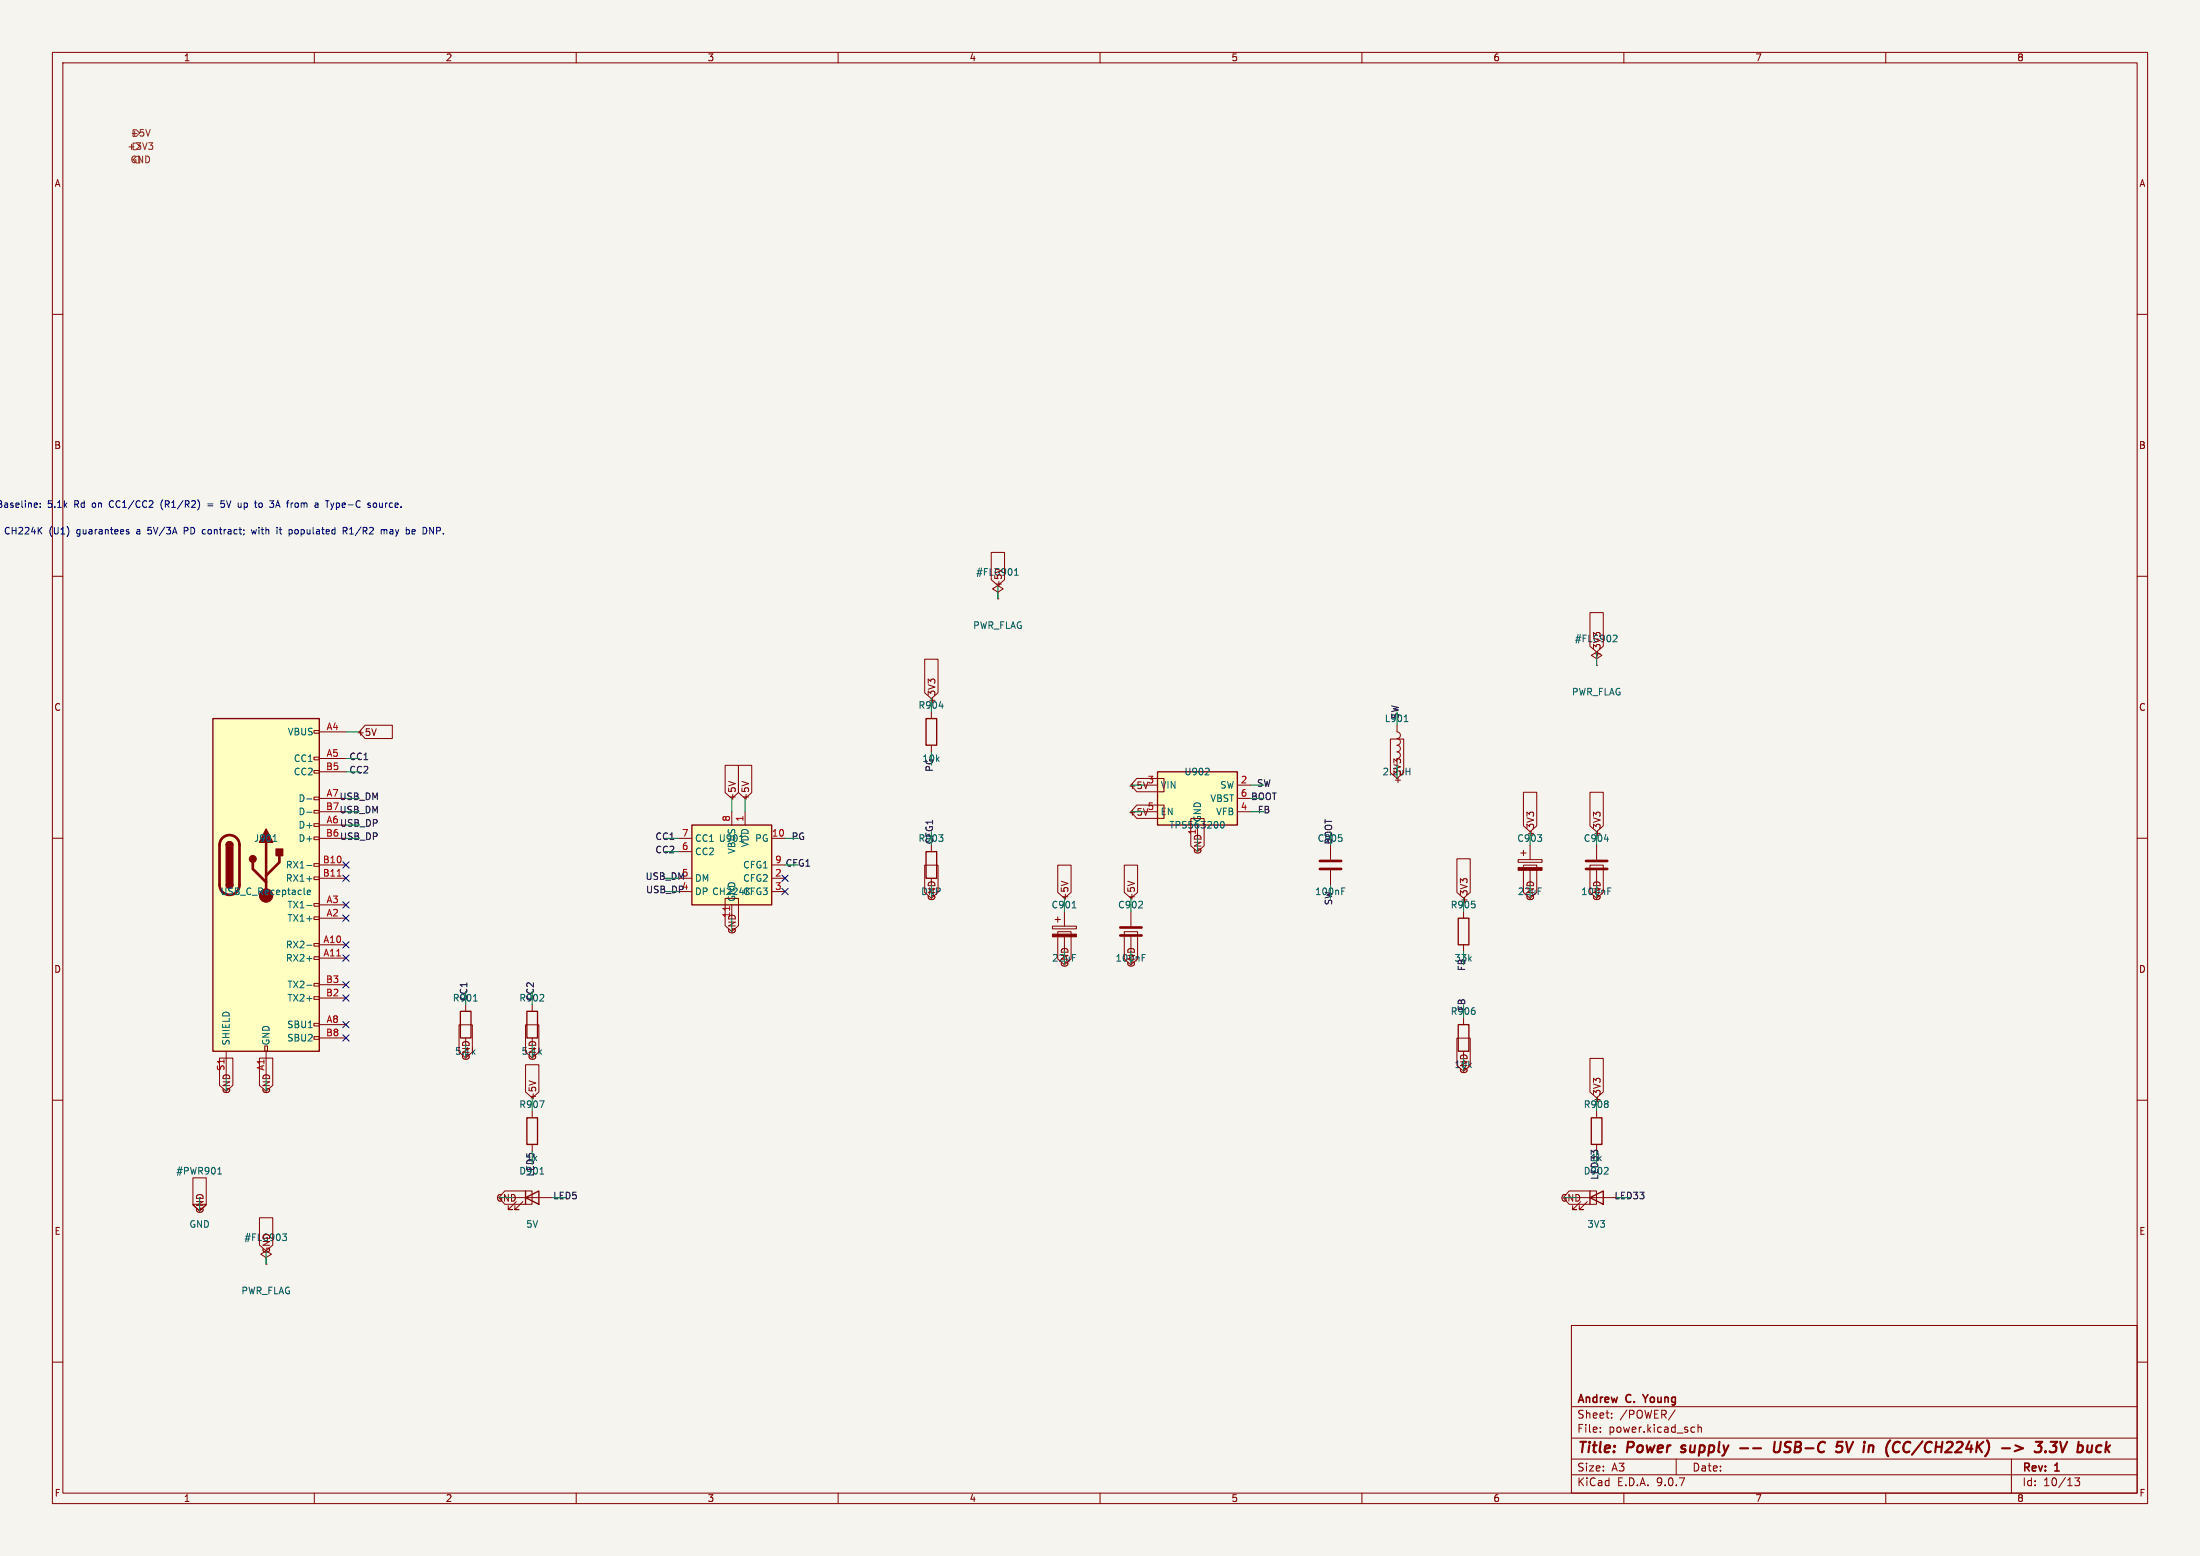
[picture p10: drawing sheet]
<svg xmlns="http://www.w3.org/2000/svg" width="420mm" height="297mm" viewBox="0 0 420 297" stroke-linecap="round" stroke-linejoin="round" font-family="sans-serif">
<path d="M0 0h420v297h-420z" fill="#f5f4ef" stroke="#f5f4ef" stroke-width=".19"/>
<g fill="none" stroke="#840000" stroke-width=".19">
<path d="M10 10h400v277h-400zM12 12h396v273h-396zM60 10v2M110 10v2M160 10v2M210 10v2M260 10v2M310 10v2M360 10v2M10 60h2M408 60h2M10 110h2"/>
<path d="M408 110h2M10 160h2M408 160h2M215.9 174v2.8M215.9 178.8v2.8M10 210h2M408 210h2M300 253h108v32h-108zM10 260h2M300 278.5h108M300 274.5h108M300 268.5h108"/>
<path d="M305.5 273.2v.2M305.5 272.5v.1M307.7 270.5v.2M307.7 269.8v.1M319.8 269.1l-1.3 1.9M320 278.5v3M323.1 272.4l.4 .1M323.5 273.3l-.4 .1M324.2 272.5l.2-.1 .3 .1 .1 .9M324.2 271.9v1.5M384 278.5v6.5M408 260h2"/>
<path d="M60 285v2M110 285v2M160 285v2M210 285v2M260 285v2M300 281.5h108M310 285v2M360 285v2M396.1 282.1h.9l-.5 .6 .4 .1v.6l-.2 .2-.6-.2"/>
</g>
<g fill="none" stroke="#840000" stroke-width=".4">
<path d="M320.9 277.1l.1 .1M321.1 276l-.1 .4M332.2 276.4h1.5M334.7 276.4h1.5M338.8 275.2l-.2 1.6 .2 .3a.66 .66 0 0 0 1-.3l.2-1.6M350.8 275.2h1M350.9 276l.7 .1 .1 .2v.5l-.5 .4h-.4M352.4 275.2l.5 2 .9-2M364.2 275.2a1.2 1.2 0 0 0-.6 1.9h.8M382.2 276.4h1.5M384.7 275.9l1.5 .5-1.6 .6M388.6 275.2h1.3l-.8 .8"/>
<path d="M391.5 275.2h1.2l-.7 .8 .5 .2-.1 .8-.3 .2-.8-.1M393.3 275.2l.4 2 .9-2M402.2 275.2l-.3 2M402.2 276.4l.5 .8M402.8 275.9l-.8 .7"/>
</g>
<path d="M313.6 266.2l.5 .8" fill="none" stroke="#840000" stroke-width=".3"/>
<path d="M213.9 177h4M213.9 178.6h4" fill="none" stroke="#840000" stroke-width=".51"/>
<path d="M218 182.8h.5M218 182.2h.7" fill="none" stroke="#006464" stroke-width=".19"/>
<path d="M40.6 137.2h20.4v63.5h-20.4z" fill="#ffffc2"/>
<g fill="none" stroke="#840000" stroke-width=".19">
<path d="M59.9 139.4h1.1v.6h-1.1zM61 139.7h5M59.9 144.5h1.1v.5h-1.1zM59.9 147.1h1.1v.5h-1.1zM59.9 152.1h1.1v.6h-1.1zM59.9 154.7h1.1v.5h-1.1zM59.9 157.2h1.1v.5h-1.1zM59.9 159.8h1.1v.5h-1.1zM61 144.8h5M61 147.3h5M61 152.4h5M61 154.9h5"/>
<path d="M61 157.5h5M59.9 164.8h1.1v.6h-1.1zM59.9 167.4h1.1v.5h-1.1zM59.9 172.5h1.1v.5h-1.1zM59.9 175h1.1v.5h-1.1zM61 160h5M61 165.1h5M61 167.6h5M61 172.7h5M61 175.3h5M50.5 199.6h.6v1.1h-.6zM59.9 180.1h1.1v.5h-1.1z"/>
<path d="M59.9 182.6h1.1v.5h-1.1zM59.9 187.7h1.1v.5h-1.1zM59.9 190.2h1.1v.6h-1.1zM59.9 195.3h1.1v.5h-1.1zM59.9 197.9h1.1v.5h-1.1zM61 180.3h5M61 182.9h5M61 188h5M61 190.5h5M61 195.6h5M61 198.1h5M88.9 191.8v1.2"/>
<path d="M101.6 191.8v1.2M43.2 200.7v5M50.8 200.7v5M101.6 212.1v1.3M101.6 218.4v1.3M38.1 228.6v1.3h1.3l-1.3 1.2-1.3-1.2h1.3M97.8 228.6h7.6M98.6 229.4l-1.6 1.5h.8h-.8v-.8M99.8 229.4l-1.5 1.5h.8h-.8v-.8M50.8 240l1-.6-1-.6-1 .6 1 .6v1.3M50.8 241.3h.1"/>
</g>
<path d="M40.6 137.2h20.4v63.5h-20.4zM43.2 161.3a.64 .64 0 0 1 .6-.6 .64 .64 0 0 1 .6 .6M43.2 168.9a.64 .64 0 0 0 .6 .6 .64 .64 0 0 0 .6-.6M87.9 193h2v5.1h-2zM100.6 193h2v5.1h-2zM100.6 213.4h2v5h-2zM100.3 228.6l2.6-1.3v2.6zM100.3 227.3v2.6" fill="none" stroke="#840000" stroke-width=".25"/>
<path d="M42.5 160a1.9 1.9 0 0 1 2-.5 1.9 1.9 0 0 1 1.2 1.8v7.6a1.91 1.91 0 0 1-1.9 1.9 1.91 1.91 0 0 1-1.9-1.9v-7.8l.2-.6zM48.3 164.6v1.3l2.5 2.5M50.8 160.8v10.1M53.3 163.3v1.3l-2.5 2.5" fill="none" stroke="#840000" stroke-width=".51"/>
<g fill="#840000" stroke="#840000" stroke-width=".25">
<path d="M43.2 161.3h1.2v7.6h-1.2z"/>
<path d="M43.4 160.8a.64 .64 0 0 1 .7-.1 .64 .64 0 0 1 .3 .6h-1.2z"/>
<path d="M43.2 168.9h1.2a.64 .64 0 0 1-.6 .6 .64 .64 0 0 1-.6-.6z"/>
<path d="M50.8 158.2l1.3 2.6h-2.6z"/>
<path d="M52.7 162.1h1.3v1.2h-1.3z"/>
<circle cx="48.3" cy="164" r=".63"/>
</g>
<circle cx="50.8" cy="170.9" r="1.27" fill="#840000" stroke="#840000" stroke-width=".19"/>
<g fill="none" stroke="#006464" stroke-width=".19">
<path d="M58.6 152.5h.9M58.6 155h.9M52.1 160.6h.8M58.6 165.2h.9M58.6 167.7h.9M58.6 172.8h.9M58.7 170.3l.6-.1-.1-.2-.4-.1-.1 .2v.6h.5M58.6 180.4h.9M58.6 183h.9M58.6 188.1h.9M90.4 191.1h.7M103 210.1h.9l-.6 1.3"/>
<path d="M41.6 224.1h.7M41.8 223l.1-.2v1.3M53.9 235.5h.8l-.4 .5M54.5 236l.2 .3v.3l-.2 .2M103.1 224.1h.7"/>
</g>
<path d="M64.4 167.2h.7" fill="none" stroke="#a90000" stroke-width=".19"/>
<path d="M132.1 157.5h15.2v15.2h-15.2z" fill="#ffffc2"/>
<path d="M176.8 137.2h2v5h-2zM132.1 157.5h15.2v15.2h-15.2zM176.8 162.6h2v5h-2z" fill="none" stroke="#840000" stroke-width=".25"/>
<g fill="none" stroke="#840000" stroke-width=".19">
<path d="M190.5 113l1-.6-1-.6-1 .6 1 .6v1.3M190.5 114.3h.1M177.8 135.9v1.3M139.7 154.9v2.6M142.2 154.9v2.6M177.8 142.2v1.3M129.5 160h2.6M129.5 162.6h2.6M129.5 167.6h2.6M129.5 170.2h2.6M139.7 172.7v2.6M147.3 160h2.6"/>
<path d="M147.3 167.6h2.6M147.3 170.2h2.6M147.3 165.1h2.6M177.8 161.3v1.3M200.9 176.8h4.6v.5h-4.6zM201.4 175.5h1M201.9 175v1M203.2 174v2.8M203.2 178.8v2.8"/>
</g>
<path d="M139.3 173v.7" fill="none" stroke="#a90000" stroke-width=".19"/>
<path d="M193.7 109.8h.7M193.8 108.8l.2-.3v1.3M179.3 134.8h.8M141.2 160.6h.7M204.7 173.3h.7" fill="none" stroke="#006464" stroke-width=".19"/>
<path d="M200.9 178.3h4.6v.5h-4.6z" fill="#840000" stroke="#840000" stroke-width=".19"/>
<path d="M221 147.3h15.2v10.2h-15.2z" fill="#ffffc2"/>
<path d="M221 147.3h15.2v10.2h-15.2zM278.4 175.3h2v5h-2zM278.4 195.6h2v5.1h-2zM303.8 213.4h2v5h-2zM303.5 228.6l2.6-1.3v2.6zM303.5 227.3v2.6" fill="none" stroke="#840000" stroke-width=".25"/>
<g fill="none" stroke="#840000" stroke-width=".19">
<path d="M189.2 105.4h2.6v5.2l-1.3 1.2-1.3-1.2zM303.5 116.9h2.6v6.4l-1.3 1.2-1.3-1.2zM69.7 138.4h5.2v2.6h-5.2l-1.1-1.3zM71.8 139.1l-.4 1.3M176.5 125.8h2.6v6.4l-1.3 1.2-1.3-1.2zM177.7 130l-.5-.4v.8M177.7 129.9l.2-.3h.3l.3 .3M266.7 138.4v1.3a.64 .64 0 0 1 .6 .6 .64 .64 0 0 1-.6 .7 .64 .64 0 0 1 .6 .6 .64 .64 0 0 1-.6 .6M304.7 121.2l-.5-.5v.8M304.7 121l.2-.3h.3l.3 .3M304.8 125.7l1-.6-1-.6-1 .6 1 .6v1.3M304.8 127h.1"/>
<path d="M138.4 146.1h2.6v5.2l-1.3 1.1-1.3-1.1zM139.1 149.2l1.3 .4M141 146.1h2.5v5.2l-1.3 1.1-1.2-1.1zM141.6 149.2l1.3 .4M217 153.7h5.2v2.5h-5.2l-1.1-1.3zM217 148.6h5.2v2.5h-5.2l-1.1-1.2zM218.4 149.9h2.6M218.4 154.9h2.6M219.1 154.3l-.4 1.3M219.1 149.3l-.4 1.2M227.3 156.2h2.6v5.2l-1.3 1.2-1.3-1.2zM228.6 157.5v2.5"/>
<path d="M236.2 149.9h2.6M236.2 154.9h2.6M236.2 152.4h2.6M265.4 141.1h2.6v6.4l-1.3 1.1-1.3-1.1zM266.6 145.3l-.5-.4v.7M266.6 145.1l.2-.2h.3l.3 .2M266.7 142.2a.64 .64 0 0 1 .6 .7 .64 .64 0 0 1-.6 .6 .64 .64 0 0 1 .6 .7 .64 .64 0 0 1-.6 .6v1.3M290.8 151.2h2.6v6.4l-1.3 1.2-1.3-1.2zM292 155.3l.2-.3h.3l.3 .3M292 155.4l-.5-.4v.8M303.5 151.2h2.6v6.4l-1.3 1.2-1.3-1.2zM304.7 155.4l-.5-.4v.8"/>
<path d="M304.7 155.3l.2-.3h.3l.3 .3M138.4 171.5h2.6v5.2l-1.3 1.1-1.3-1.1zM176.5 165.1h2.6v5.2l-1.3 1.2-1.3-1.2zM201.9 177.8h2.6v5.2l-1.3 1.2-1.3-1.2zM201.9 165.1h2.6v5.2l-1.3 1.2-1.3-1.2zM202.6 168.2l1.3 .4M214.6 177.8h2.6v5.2l-1.3 1.2-1.3-1.2zM214.6 165.1h2.6v5.2l-1.3 1.2-1.3-1.2zM215.3 168.2l1.3 .4M254 161.3v2.8M254 166.1v2.8M278.1 163.9h2.6v6.4l-1.3 1.2-1.3-1.2z"/>
<path d="M279.3 168l.2-.3h.3l.3 .3M279.3 168.1l-.5-.4v.8M279.4 174v1.3M289.8 164.1h4.6v.5h-4.6zM290.3 162.8h1M290.8 165.1h2.6v5.2l-1.3 1.2-1.3-1.2zM290.8 162.3v1M292.1 161.3v2.8M292.1 166.1v2.8M303.5 165.1h2.6v5.2l-1.3 1.2-1.3-1.2zM304.8 161.3v2.8M304.8 166.1v2.8"/>
<path d="M87.6 195.6h2.6v5.2l-1.3 1.1-1.3-1.1zM100.3 195.6h2.6v5.2l-1.3 1.1-1.3-1.1zM278.1 198.2h2.6v5.2l-1.3 1.1-1.3-1.1zM279.4 180.3v1.3M279.4 194.3v1.3M41.9 202h2.6v5.2l-1.3 1.1-1.3-1.1zM49.5 202h2.6v5.2l-1.3 1.1-1.3-1.1zM100.3 203.2h2.6v5.2l-1.3 1.2-1.3-1.2zM101 206.3l1.3 .4M303.5 202h2.6v6.4l-1.3 1.2-1.3-1.2zM304.7 206.2l-.5-.4v.8M304.7 206.1l.2-.3h.3l.3 .3"/>
<path d="M304.8 212.1v1.3M304.8 218.4v1.3M36.8 224.8h2.6v5.2l-1.3 1.1-1.3-1.1zM49.5 232.4h2.6v5.2l-1.3 1.2-1.3-1.2zM96.4 227.3h5.2v2.6h-5.2l-1.2-1.3zM299.6 227.3h5.2v2.6h-5.2l-1.2-1.3zM301 228.6h7.6M301.8 229.4l-1.6 1.5h.8h-.8v-.8M303 229.4l-1.5 1.5h.8h-.8v-.8"/>
</g>
<path d="M268.1 137.7h.7M308.5 121.2l.2 .3-.1 .3-.7 .7h.8M230.1 147.9h.7M230.8 146.8v.4M233 157.3l.3-.5a.68 .68 0 0 1 .4 .6 .68 .68 0 0 1-.4 .7l-.3-.5M268.4 147.2h.7M269.1 146.6v1.3M256.1 170.1h.5M256.1 169.5h.7M306.3 160.2h.8M306.9 170.1h.5M306.9 169.5h.7" fill="none" stroke="#006464" stroke-width=".19"/>
<path d="M252 164.3h4M252 165.9h4M302.8 164.3h4M302.8 165.9h4" fill="none" stroke="#840000" stroke-width=".51"/>
<path d="M289.8 165.6h4.6v.5h-4.6z" fill="#840000" stroke="#840000" stroke-width=".19"/>
<path d="M28.4 27.2h.8l-.5 .5M28.7 24.7l-.4 1.3M28.9 27.7l.3 .3v.3l-.3 .2" fill="none" stroke="#725600" stroke-width=".19"/>
<g fill="none" stroke="#009600" stroke-width=".19">
<path d="M190.5 111.8v2.5M66 139.7h2.6M177.8 133.4v2.5M266.7 135.9v2.5M304.8 124.5v2.5M66 144.8h2.6M66 147.3h2.6M139.7 152.4v2.5M142.2 152.4v2.5M177.8 143.5v2.6M238.8 154.9h2.5M238.8 149.9h2.5"/>
<path d="M292.1 158.8v2.5M304.8 158.8v2.5M127 160h2.5M127 162.6h2.5M149.9 160h2.5M203.2 171.5v2.5M215.9 171.5v2.5M254 168.9v2.6M279.4 171.5v2.5M88.9 189.2v2.6M101.6 189.2v2.6M279.4 181.6v2.6"/>
<path d="M279.4 191.8v2.5M101.6 209.6v2.5M101.6 219.7v2.5M304.8 209.6v2.5M50.8 238.8v2.5"/>
</g>
<g fill="none" stroke="#000084" stroke-width=".19">
<path d="M65.4 172.1l1.2 1.2M65.4 179.7l1.2 1.2M65.4 174.7l1.2 1.2M65.4 167l1.2 1.2M65.4 164.5l1.2 1.2M66.6 172.1l-1.2 1.2M66.6 179.7l-1.2 1.2M66.6 174.7l-1.2 1.2M66.6 167l-1.2 1.2M66.6 164.5l-1.2 1.2M149.3 169.6l1.2 1.2M149.3 167l1.2 1.2"/>
<path d="M150.5 169.6l-1.2 1.2M150.5 167l-1.2 1.2M65.4 187.4l1.2 1.2M65.4 182.3l1.2 1.2M65.4 189.9l1.2 1.2M65.4 195l1.2 1.2M65.4 197.5l1.2 1.2M66.6 187.4l-1.2 1.2M66.6 182.3l-1.2 1.2M66.6 189.9l-1.2 1.2M66.6 195l-1.2 1.2M66.6 197.5l-1.2 1.2"/>
</g>
<g fill="none" stroke="#0000c2" stroke-width=".19">
<path d="M7 96l.1 .3-.6 .1M7.1 96.8h-.1M7.7 96.7v.1M7.7 96.1v.1M30.8 95.8l-.1 .4 .1 .8M38 95.8l.1 .4-.1 .8M39.7 96.2h.9M39.7 96.5h.9M42.2 96.7l.1 .1h.5M42.8 95.6h-.6v.6l.1-.1h.5M46 96v.8M46 96.7v.1"/>
<path d="M49.7 96l-.3 .2v.4l.3 .2M51.5 95.6h.8l-.5 .5M52.2 96.2v.5M53 95.6l-.4 1.2M71.4 96.1l.3-.1 .2 .2v.4l-.2 .2h-.3l-.2-.2zM24.3 101.5l.3 .1v.1l-.4 .2M24.3 101.1h.3M28.2 101.8l.2 .1M28.9 100.7h-.6l-.1 .6 .2-.2M35.2 101.3h.5M35.7 100.7h-.5v1.2M38.9 101.1h.3"/>
<path d="M39.2 101.9h-.3M48 101.1l.2 .8 .3-.6 .2 .6 .3-.8M53.3 101.1h.5M53.5 100.7v1l.3 .2M55.7 101.2v.6M56.3 101.2v.6M65.5 101.3h.6l.2-.2-.1-.3-.7-.1v1.2M65.8 101.3l.5 .6M66.7 101.9h.8M67 100.8l-.3 .2M72.8 101.1h.3l.2 .2M73.3 101.3l.2-.2h.3l.1 .8"/>
<path d="M73.3 101.3v.6M78.7 101.9h.5M78.7 101.1h.4l.2 .3-.7 .1M82 100.7l.8 1.2"/>
</g>
<g font-size="2.8" fill="#840000">
<text x="301" y="277.9">Title:</text>
<text x="310.6" y="277.9">Power</text>
<text x="321.8" y="277.9">supply</text>
<text x="341" y="277.9">USB-C</text>
<text x="353.8" y="277.9">5V</text>
<text x="359.8" y="277.9">in</text>
<text x="364.9" y="277.9">(CC/CH224K)</text>
<text x="387.8" y="277.9">-&gt;</text>
<text x="395" y="277.9">3.3V</text>
</g>
<g font-size="2.1" fill="#840000">
<text x="301" y="268.2">Andrew</text>
<text x="310.5" y="268.2">C.</text>
<text x="314.5" y="268.2">Young</text>
<text x="301" y="273.7">File:</text>
<text x="301" y="271">Sheet:</text>
<text x="307.1" y="273.7">power.kicad_sch</text>
<text x="309.2" y="271">/POWER/</text>
<text x="301" y="281.1">Size:</text>
<text x="307.6" y="281.1">A3</text>
<text x="323" y="281.1">Date:</text>
<text x="386" y="281.3">Rev:</text>
<text x="392.4" y="281.3">1</text>
<text x="301" y="283.9">KiCad</text>
<text x="308.7" y="283.9">E.D.A.</text>
<text x="316.3" y="283.9">9.0.7</text>
<text x="386" y="283.9">Id:</text>
<text x="390.1" y="283.9">10/13</text>
</g>
<g font-size="1.8" fill="#840000">
<text x="35" y="11.9">1</text>
<text x="85" y="11.9">2</text>
<text x="135" y="11.9">3</text>
<text x="185" y="11.9">4</text>
<text x="235" y="11.9">5</text>
<text x="285" y="11.9">6</text>
<text x="335" y="11.9">7</text>
<text x="385" y="11.9">8</text>
<text x="10.3" y="35.9">A</text>
<text x="408.3" y="35.9">A</text>
<text x="10.3" y="85.9">B</text>
<text x="408.2" y="85.9">B</text>
<text x="186.3" y="110.1">#FLG901</text>
<text x="191.5" y="112.4" transform="rotate(-90 191.5 112.4)">+5V</text>
<text x="305.8" y="125.7" transform="rotate(-90 305.8 125.7)">+3V3</text>
<text x="10.3" y="135.9">C</text>
<text x="175.2" y="135.5">R904</text>
<text x="178.8" y="134.6" transform="rotate(-90 178.8 134.6)">+3V3</text>
<text x="408.2" y="135.9">C</text>
<text x="68" y="140.7">+5V</text>
<text x="140.7" y="153" transform="rotate(-90 140.7 153)">+5V</text>
<text x="143.2" y="153" transform="rotate(-90 143.2 153)">+5V</text>
<text x="228.3" y="159.5" transform="rotate(-90 228.3 159.5)">1</text>
<text x="293.1" y="160" transform="rotate(-90 293.1 160)">+3V3</text>
<text x="305.8" y="160" transform="rotate(-90 305.8 160)">+3V3</text>
<text x="175.8" y="171">DNP</text>
<text x="204.2" y="172.1" transform="rotate(-90 204.2 172.1)">+5V</text>
<text x="216.9" y="172.1" transform="rotate(-90 216.9 172.1)">+5V</text>
<text x="276.8" y="173.6">R905</text>
<text x="280.4" y="172.7" transform="rotate(-90 280.4 172.7)">+3V3</text>
<text x="139.4" y="175.3" transform="rotate(-90 139.4 175.3)">11</text>
<text x="10.3" y="185.9">D</text>
<text x="408.2" y="185.9">D</text>
<text x="86.8" y="201.5">5.1k</text>
<text x="99.5" y="201.5">5.1k</text>
<text x="277.6" y="204.1">10k</text>
<text x="102.6" y="210.2" transform="rotate(-90 102.6 210.2)">+5V</text>
<text x="302.2" y="211.7">R908</text>
<text x="305.8" y="210.8" transform="rotate(-90 305.8 210.8)">+3V3</text>
<text x="10.3" y="235.9">E</text>
<text x="51.8" y="239.4" transform="rotate(-90 51.8 239.4)">GND</text>
<text x="408.3" y="235.9">E</text>
<text x="10.3" y="285.9">F</text>
<text x="35" y="286.9">1</text>
<text x="85" y="286.9">2</text>
<text x="135" y="286.9">3</text>
<text x="185" y="286.9">4</text>
<text x="235" y="286.9">5</text>
<text x="285" y="286.9">6</text>
<text x="335" y="286.9">7</text>
<text x="385" y="286.9">8</text>
<text x="408.3" y="285.9">F</text>
</g>
<g font-size="1.8" fill="#725600">
<text x="24.2" y="28.8">+3V3</text>
<text x="24.8" y="26.3">+5V</text>
<text x="24.8" y="31.3">GND</text>
</g>
<g font-size="1.8" fill="#0000c2">
<text x="-.8" y="97.1">Baseline:</text>
<text x="9.1" y="97.1">5.1k</text>
<text x="14.3" y="97.1">Rd</text>
<text x="17.9" y="97.1">on</text>
<text x="21.3" y="97.1">CC1/CC2</text>
<text x="31.3" y="97.1">(R1/R2)</text>
<text x="43.2" y="97.1">5V</text>
<text x="46.7" y="97.1">up</text>
<text x="50.2" y="97.1">to</text>
<text x="53.2" y="97.1">3A</text>
<text x="56.7" y="97.1">from</text>
<text x="62.2" y="97.1">a</text>
<text x="64.5" y="97.1">Type-C</text>
<text x="72.7" y="97.1">source.</text>
<text x=".9" y="102.2">CH224K</text>
<text x="9.5" y="102.2">(U1)</text>
<text x="14.9" y="102.2">guarantees</text>
<text x="26.6" y="102.2">a</text>
<text x="28.9" y="102.2">5V/3A</text>
<text x="36" y="102.2">PD</text>
<text x="39.7" y="102.2">contract;</text>
<text x="49.3" y="102.2">with</text>
<text x="54.3" y="102.2">it</text>
<text x="56.8" y="102.2">populated</text>
<text x="67.4" y="102.2">R1/R2</text>
<text x="74.8" y="102.2">may</text>
<text x="79.8" y="102.2">be</text>
<text x="83.2" y="102.2">DNP.</text>
</g>
<g font-size="1.8" fill="#006464">
<text x="185.7" y="120.2">PWR_FLAG</text>
<text x="300.6" y="122.8">#FLG902</text>
<text x="300" y="132.9">PWR_FLAG</text>
<text x="54.8" y="140.6">VBUS</text>
<text x="264.3" y="138">L901</text>
<text x="56" y="145.6">CC1</text>
<text x="56" y="148.2">CC2</text>
<text x="176" y="145.6">10k</text>
<text x="226" y="148.2">U902</text>
<text x="263.8" y="148.2">2.2uH</text>
<text x="56.9" y="153.3">D-</text>
<text x="56.9" y="155.8">D-</text>
<text x="221.5" y="150.7">VIN</text>
<text x="221.5" y="155.8">EN</text>
<text x="231" y="153.3">VBST</text>
<text x="232.1" y="155.8">VFB</text>
<text x="232.8" y="150.7">SW</text>
<text x="48.4" y="160.9">J901</text>
<text x="56.9" y="158.3">D+</text>
<text x="56.9" y="160.9">D+</text>
<text x="132.6" y="160.9">CC1 U901</text>
<text x="143.1" y="161.8" transform="rotate(-90 143.1 161.8)">VDD</text>
<text x="144.1" y="160.9">PG</text>
<text x="223.1" y="158.3">TPS563200</text>
<text x="229.5" y="157" transform="rotate(-90 229.5 157)">GND</text>
<text x="289.5" y="160.9">C903</text>
<text x="302.2" y="160.9">C904</text>
<text x="54.5" y="166">RX1-</text>
<text x="132.6" y="163.4">CC2</text>
<text x="140.6" y="163.1" transform="rotate(-90 140.6 163.1)">VBUS</text>
<text x="141.8" y="166">CFG1</text>
<text x="42" y="171">USB_C_Receptacle</text>
<text x="54.5" y="168.5">RX1+</text>
<text x="54.8" y="173.6">TX1-</text>
<text x="132.6" y="168.5">DM</text>
<text x="132.6" y="171">DP CH224KCFG3</text>
<text x="140.6" y="172.2" transform="rotate(-90 140.6 172.2)">GND</text>
<text x="141.8" y="168.5">CFG2</text>
<text x="200.6" y="173.6">C901</text>
<text x="213.3" y="173.6">C902</text>
<text x="251" y="171">100nF</text>
<text x="289.7" y="171">22uF</text>
<text x="301.8" y="171">100nF</text>
<text x="54.8" y="176.1">TX1+</text>
<text x="54.5" y="181.2">RX2-</text>
<text x="54.5" y="183.7">RX2+</text>
<text x="200.8" y="183.7">22uF</text>
<text x="212.9" y="183.7">100nF</text>
<text x="277.6" y="183.7">33k</text>
<text x="54.8" y="188.8">TX2-</text>
<text x="54.8" y="191.4">TX2+</text>
<text x="86.3" y="191.4">R901</text>
<text x="99" y="191.4">R902</text>
<text x="54.7" y="196.4">SBU1</text>
<text x="276.8" y="193.9">R906</text>
<text x="44" y="199.6" transform="rotate(-90 44 199.6)">SHIELD</text>
<text x="51.7" y="199.6" transform="rotate(-90 51.7 199.6)">GND</text>
<text x="54.7" y="199">SBU2</text>
<text x="99" y="211.7">R907</text>
<text x="33.6" y="224.4">#PWR901</text>
<text x="36.1" y="234.5">GND</text>
<text x="46.6" y="237.1">#FLG903</text>
<text x="100.3" y="234.5">5V</text>
<text x="302.9" y="234.5">3V3</text>
<text x="46" y="247.2">PWR_FLAG</text>
</g>
<g font-size="1.8" fill="#0f0f0f">
<text x="267.2" y="137.3" transform="rotate(-90 267.2 137.3)">SW</text>
<text x="66.6" y="147.8">CC2</text>
<text x="66.6" y="145.3">CC1</text>
<text x="178.3" y="147.4" transform="rotate(-90 178.3 147.4)">PG</text>
<text x="239.9" y="150.4">SW</text>
<text x="240" y="155.5">FB</text>
<text x="125" y="160.5">CC1</text>
<text x="151" y="160.5">PG</text>
<text x="175.2" y="160.9">R903</text>
<text x="251.4" y="160.9">C905</text>
<text x="125" y="163.1">CC2</text>
<text x="130.1" y="167.4">5</text>
<text x="130.1" y="169.9">4</text>
<text x="254.5" y="172.9" transform="rotate(-90 254.5 172.9)">SW</text>
<text x="279.9" y="185.4" transform="rotate(-90 279.9 185.4)">FB</text>
<text x="89.4" y="191.2" transform="rotate(-90 89.4 191.2)">CC1</text>
<text x="102.1" y="191.2" transform="rotate(-90 102.1 191.2)">CC2</text>
<text x="279.9" y="193.1" transform="rotate(-90 279.9 193.1)">FB</text>
<text x="100.4" y="221.8">1k</text>
<text x="303.6" y="221.8">1k</text>
<text x="99" y="224.4">D901</text>
<text x="302.2" y="224.4">D902</text>
</g>
<g font-size="1.8" fill="#a90000">
<text x="62.2" y="139.4">A4</text>
<text x="62.2" y="147.1">B5</text>
<text x="62.2" y="144.5">A5</text>
<text x="219" y="149.6">3</text>
<text x="236.8" y="149.6">2</text>
<text x="62.2" y="154.7">B7</text>
<text x="62.2" y="152.1">A7</text>
<text x="219" y="154.7">5</text>
<text x="236.8" y="152.1">6</text>
<text x="236.8" y="154.7">4</text>
<text x="62.2" y="159.8">B6</text>
<text x="62.2" y="157.2">A6</text>
<text x="130.1" y="159.8">7</text>
<text x="139.4" y="156.9" transform="rotate(-90 139.4 156.9)">8</text>
<text x="142" y="156.9" transform="rotate(-90 142 156.9)">1</text>
<text x="147.3" y="159.8">10</text>
<text x="61.6" y="164.8">B10</text>
<text x="61.6" y="167.4">B11</text>
<text x="130.1" y="162.3">6</text>
<text x="147.9" y="164.8">9</text>
<text x="147.9" y="167.4">2</text>
<text x="62.2" y="172.5">A3</text>
<text x="147.9" y="169.9">3</text>
<text x="62.2" y="175">A2</text>
<text x="61.6" y="180.1">A10</text>
<text x="61.6" y="182.6">A11</text>
<text x="62.2" y="187.7">B3</text>
<text x="62.2" y="190.2">B2</text>
<text x="62.2" y="197.9">B8</text>
<text x="62.2" y="195.3">A8</text>
<text x="42.9" y="204.5" transform="rotate(-90 42.9 204.5)">S1</text>
<text x="50.5" y="204.5" transform="rotate(-90 50.5 204.5)">A1</text>
</g>
<g font-size="1.8" fill="#009600">
<text x="267.7" y="149.8" transform="rotate(-90 267.7 149.8)">+3V3</text>
<text x="64.7" y="155.5">USB_DM</text>
<text x="64.7" y="152.9">USB_DM</text>
<text x="215.3" y="155.9">+5V</text>
<text x="215.3" y="150.8">+5V</text>
<text x="238.7" y="152.9">BOOT</text>
<text x="64.8" y="158">USB_DP</text>
<text x="64.8" y="160.5">USB_DP</text>
<text x="178.3" y="161.3" transform="rotate(-90 178.3 161.3)">CFG1</text>
<text x="254.5" y="161.3" transform="rotate(-90 254.5 161.3)">BOOT</text>
<text x="149.9" y="165.6">CFG1</text>
<text x="229.6" y="163.2" transform="rotate(-90 229.6 163.2)">GND</text>
<text x="123.1" y="168.2">USB_DM</text>
<text x="123.2" y="170.7">USB_DP</text>
<text x="178.8" y="172.1" transform="rotate(-90 178.8 172.1)">GND</text>
<text x="293.1" y="172.1" transform="rotate(-90 293.1 172.1)">GND</text>
<text x="305.8" y="172.1" transform="rotate(-90 305.8 172.1)">GND</text>
<text x="140.7" y="178.4" transform="rotate(-90 140.7 178.4)">GND</text>
<text x="204.2" y="184.8" transform="rotate(-90 204.2 184.8)">GND</text>
<text x="216.9" y="184.8" transform="rotate(-90 216.9 184.8)">GND</text>
<text x="89.9" y="202.5" transform="rotate(-90 89.9 202.5)">GND</text>
<text x="102.6" y="202.5" transform="rotate(-90 102.6 202.5)">GND</text>
<text x="44.1" y="208.9" transform="rotate(-90 44.1 208.9)">GND</text>
<text x="51.8" y="208.9" transform="rotate(-90 51.8 208.9)">GND</text>
<text x="280.4" y="205.1" transform="rotate(-90 280.4 205.1)">GND</text>
<text x="305.3" y="225.3" transform="rotate(-90 305.3 225.3)">LED33</text>
<text x="39.1" y="231.7" transform="rotate(-90 39.1 231.7)">GND</text>
<text x="94.6" y="229.6">GND</text>
<text x="105.5" y="229.1">LED5</text>
<text x="297.8" y="229.6">GND</text>
<text x="308.1" y="229.1">LED33</text>
</g>
</svg>
